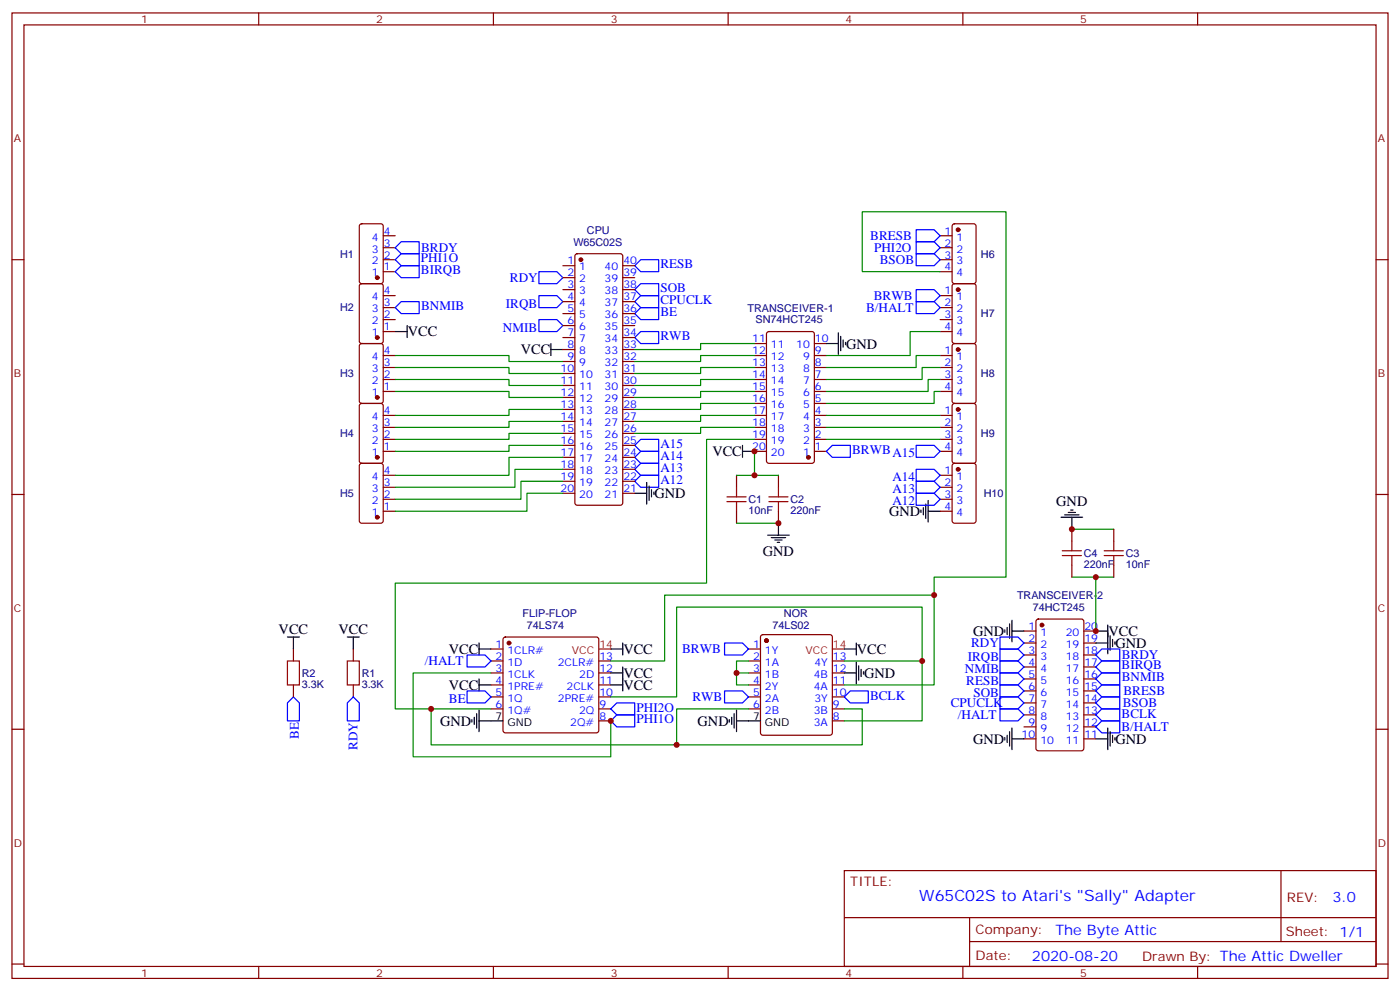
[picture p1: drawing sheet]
<svg xmlns="http://www.w3.org/2000/svg" width="412mm" height="292mm" viewBox="0 0 412 292" stroke-linecap="round" stroke-linejoin="round" font-family="sans-serif">
<g fill="none" stroke="#870000" stroke-width=".35">
<path d="M3.5 3.8h405.4v284.3h-405.4zM7.1 7.3h398.2v277.3h-398.2zM76.2 3.8v3.5M145.3 3.8v3.5M214.5 3.8v3.5M283.6 3.8v3.5M352.8 3.8v3.5M3.5 76.5h3.6M106.1 66.1l.4-.2h5.7l.6 .4 .1 16.5-.5 .7h-5.9l-.6-.4-.1-16.5zM112.9 76.5h3.5M112.9 73h3.5M112.9 69.4h3.5"/>
<path d="M165.8 78.2h3.5M169.6 74.9l.4-.2h12.7l.5 .2 .2 .5v72.7l-.2 .5-.5 .2h-12.7l-.5-.2-.2-.5v-72.7zM183.4 78.2h3.6M276.9 76.5h3.6M276.9 73h3.6M276.9 69.4h3.6M280.7 66.1l.5-.2h5.6l.7 .4v16.5l-.4 .7h-5.9l-.7-.4v-16.5zM405.3 76.5h3.6M106.1 83.7l.4-.2h5.7l.6 .5 .1 16.5-.5 .6-5.9 .1-.6-.5-.1-16.5zM112.9 97.6h3.5M112.9 94.1h3.5M112.9 90.6h3.5"/>
<path d="M112.9 87.1h3.5M112.9 80h3.5M165.8 81.8h3.5M165.8 85.3h3.5M165.8 88.8h3.5M165.8 92.4h3.5M165.8 95.9h3.5M165.8 99.4h3.5M183.4 81.8h3.6M183.4 85.3h3.6M183.4 88.8h3.6M183.4 92.4h3.6"/>
<path d="M183.4 95.9h3.6M183.4 99.4h3.6M226 97.9l.5-.3h12.7l.6 .5 .1 37.6-.5 .7-12.9 .1-.7-.5v-37.6zM276.9 97.6h3.6M276.9 94.1h3.6M276.9 90.6h3.6M276.9 87.1h3.6M276.9 80h3.6M280.7 83.7l.5-.2h5.6l.7 .5v16.5l-.4 .6-5.9 .1-.7-.5v-16.5zM106.1 119l.4-.2h5.7l.6 .4 .1 16.5-.5 .7-5.9 .1-.6-.5-.1-16.5zM106.1 101.4l.4-.2h5.7l.6 .4 .1 16.5-.5 .7h-5.9l-.6-.4-.1-16.5zM112.9 115.3h3.5"/>
<path d="M112.9 111.8h3.5M112.9 108.2h3.5M112.9 104.7h3.5M165.8 102.9h3.5M165.8 106.5h3.5M165.8 110h3.5M165.8 113.5h3.5M165.8 117.1h3.5M183.4 102.9h3.6M183.4 106.5h3.6M183.4 110h3.6M183.4 113.5h3.6"/>
<path d="M183.4 117.1h3.6M222.2 115.3h3.6M222.2 111.8h3.6M222.2 108.2h3.6M222.2 104.7h3.6M222.2 118.8h3.6M222.2 101.2h3.6M239.9 115.3h3.5M239.9 111.8h3.5M239.9 108.2h3.5M239.9 104.7h3.5M239.9 118.8h3.5"/>
<path d="M239.9 101.2h3.5M276.9 115.3h3.6M276.9 111.8h3.6M276.9 108.2h3.6M276.9 104.7h3.6M280.7 119l.5-.2h5.6l.7 .4v16.5l-.4 .7-5.9 .1-.7-.5v-16.5zM280.7 101.4l.5-.2h5.6l.7 .4v16.5l-.4 .7h-5.9l-.7-.4v-16.5zM106.1 136.7l.4-.2h5.7l.6 .4 .1 16.5-.5 .6-5.9 .1-.6-.5-.1-16.4zM112.9 140h3.5M112.9 132.9h3.5M112.9 129.4h3.5M112.9 125.9h3.5"/>
<path d="M112.9 122.3h3.5M165.8 120.6h3.5M165.8 124.1h3.5M165.8 127.6h3.5M165.8 131.2h3.5M165.8 134.7h3.5M165.8 138.2h3.5M183.4 120.6h3.6M183.4 124.1h3.6M183.4 127.6h3.6M183.4 131.2h3.6M183.4 134.7h3.6"/>
<path d="M183.4 138.2h3.6M217 140v3.5M222.2 132.9h3.6M222.2 129.4h3.6M222.2 125.9h3.6M222.2 122.3h3.6M229.3 140v3.5M239.9 132.9h3.5M239.9 129.4h3.5M239.9 125.9h3.5M239.9 122.3h3.5M276.9 140h3.6"/>
<path d="M276.9 132.9h3.6M276.9 129.4h3.6M276.9 125.9h3.6M276.9 122.3h3.6M280.7 136.7l.5-.2h5.6l.7 .4v16.5l-.4 .6-5.9 .1-.7-.5v-16.4zM3.5 145.6h3.6M112.9 150.6h3.5M112.9 147h3.5M112.9 143.5h3.5M165.8 141.7h3.5M165.8 145.3h3.5M183.4 141.7h3.6"/>
<path d="M183.4 145.3h3.6M217 150.6v3.5M229.3 150.6v3.5M276.9 150.6h3.6M276.9 147h3.6M276.9 143.5h3.6M315.7 155.9v3.5M328.1 155.9v3.5M405.3 145.6h3.6M315.7 166.4v3.6M328.1 166.4v3.6M86.4 191.1v3.6"/>
<path d="M104.1 191.1v3.6M144.6 191.1h3.6M144.6 194.7h3.6M144.6 198.2h3.6M148.4 187.8l.5-.2h26.8l.5 .2 .2 .5v26.8l-.2 .5-.5 .2h-26.8l-.5-.2-.2-.5v-26.8zM176.4 194.7h3.5M176.4 198.2h3.5M220.5 191.1h3.5M220.5 194.7h3.5M220.5 198.2h3.5M224.2 187.1l.5-.2h19.8l.5 .2 .2 .5v28.2l-.3 .5-.4 .2h-19.8l-.5-.2-.2-.5v-28.2zM245.2 194.7h3.5"/>
<path d="M245.2 198.2h3.5M301.6 185.8h3.6M301.6 189.4h3.6M301.6 192.9h3.6M301.6 196.4h3.6M301.6 200h3.6M305.4 182.5l.5-.2h12.7l.6 .4 .1 37.7-.5 .7h-12.9l-.7-.4v-37.7zM319.3 185.8h3.5M319.3 189.4h3.5M319.3 192.9h3.5M319.3 196.4h3.5M319.3 200h3.5"/>
<path d="M3.5 214.8h3.6M86.4 201.7v3.5M104.1 201.7v3.5M144.6 201.7h3.6M144.6 205.2h3.6M144.6 208.8h3.6M176.4 201.7h3.5M176.4 205.2h3.5M176.4 208.8h3.5M176.4 212.3h3.5M220.5 201.7h3.5M220.5 205.2h3.5"/>
<path d="M220.5 208.8h3.5M245.2 201.7h3.5M245.2 205.2h3.5M245.2 208.8h3.5M245.2 212.3h3.5M301.6 203.5h3.6M301.6 207h3.6M301.6 210.5h3.6M301.6 214.1h3.6M301.6 217.6h3.6M319.3 203.5h3.5M319.3 207h3.5"/>
<path d="M319.3 210.5h3.5M319.3 214.1h3.5M319.3 217.6h3.5M405.3 214.8h3.6M248.7 256.4h156.6v28.2h-156.6zM377.3 256.4v20.9M248.7 270.2h156.5M285.6 277.3h119.6M285.6 270.2v14.2M3.5 283.9h3.6M76.2 284.6v3.5M145.3 284.6v3.5"/>
<path d="M214.5 284.6v3.5M283.6 284.6v3.5M352.8 284.6v3.5M405.3 283.9h3.6"/>
</g>
<g fill="none" stroke="#a10000" stroke-width=".35">
<path d="M214.1 146.3h5.7M214.1 147.7h5.7M217 143.5v2.8M217 147.7v2.9M226.5 146.3h5.6M226.5 147.7h5.6M229.3 143.5v2.8M229.3 147.7v2.9M315.7 159.4v2.8M328.1 159.4v2.8M312.9 163.6h5.7M312.9 162.2h5.7"/>
<path d="M315.7 163.6v2.8M325.3 163.6h5.6M325.3 162.2h5.6M328.1 163.6v2.8M84.7 194.7h3.5v7h-3.5zM102.3 194.7h3.5v7h-3.5z"/>
</g>
<g fill="#870000" stroke="#870000" stroke-width=".35">
<circle cx="111.1" cy="152.3" r=".53"/>
<circle cx="111.1" cy="134.7" r=".53"/>
<circle cx="111.1" cy="117.1" r=".53"/>
<circle cx="111.1" cy="99.4" r=".53"/>
<circle cx="111.1" cy="81.8" r=".53"/>
<circle cx="282.2" cy="138.2" r=".53"/>
<circle cx="282.2" cy="120.6" r=".53"/>
<circle cx="282.2" cy="102.9" r=".53"/>
<circle cx="282.2" cy="85.3" r=".53"/>
<circle cx="282.2" cy="67.7" r=".53"/>
<circle cx="238.1" cy="134.7" r=".53"/>
<circle cx="171.1" cy="76.5" r=".53"/>
<circle cx="306.9" cy="184.1" r=".53"/>
<circle cx="225.8" cy="188.7" r=".53"/>
<circle cx="149.9" cy="189.4" r=".53"/>
</g>
<g fill="none" stroke="#00f" stroke-width=".35">
<path d="M116.4 73l1.8-1.8h5.3v3.5h-5.3zM116.4 76.5l1.8-1.8h5.3v3.5h-5.3zM187 78.2l1.7-1.7h5.3v3.5h-5.3zM269.9 67.7h5.3l1.7 1.7-1.7 1.8h-5.3zM269.9 71.2h5.3l1.7 1.8-1.7 1.7h-5.3zM269.9 74.7h5.3l1.7 1.8-1.7 1.7h-5.3zM116.4 80l1.8-1.8h5.3v3.6h-5.3zM116.4 90.6l1.8-1.8h5.3v3.6h-5.3zM158.7 80h5.3l1.8 1.8-1.8 1.7h-5.3zM158.7 94.1h5.3l1.8 1.8-1.8 1.7h-5.3zM158.7 87.1h5.3l1.8 1.7-1.8 1.8h-5.3zM187 85.3l1.7-1.8h5.3v3.6h-5.3z"/>
<path d="M187 88.8l1.7-1.7h5.3v3.5h-5.3zM187 92.4l1.7-1.8h5.3v3.5h-5.3zM187 99.4l1.7-1.8h5.3v3.6h-5.3zM269.9 88.8h5.3l1.7 1.8-1.7 1.8h-5.3zM269.9 85.3h5.3l1.7 1.8-1.7 1.7h-5.3zM187 131.2l1.7-1.8h5.3v3.5h-5.3zM187 134.7l1.7-1.8h5.3v3.6h-5.3zM188.7 136.5h5.3v3.5h-5.3l-1.7-1.8zM243.4 132.9l1.8-1.7h5.3v3.5h-5.3zM269.9 138.2h5.3l1.7 1.8-1.7 1.7h-5.3zM269.9 131.2h5.3l1.7 1.7-1.7 1.8h-5.3zM187 141.7l1.7-1.7h5.3v3.5h-5.3z"/>
<path d="M269.9 145.3h5.3l1.7 1.7-1.7 1.8h-5.3zM269.9 141.7h5.3l1.7 1.8-1.7 1.8h-5.3zM137.6 192.9h5.3l1.7 1.8-1.7 1.7h-5.3zM213.4 189.4h5.3l1.8 1.7-1.8 1.8h-5.3zM294.6 187.6h5.3l1.7 1.8-1.7 1.7h-5.3zM294.6 191.1h5.3l1.7 1.8-1.7 1.8h-5.3zM294.6 194.7h5.3l1.7 1.7-1.7 1.8h-5.3zM294.6 198.2h5.3l1.7 1.8-1.7 1.7h-5.3zM322.8 192.9l1.8-1.8h5.2v3.6h-5.2zM322.8 196.4l1.8-1.7h5.2v3.5h-5.2zM322.8 200l1.8-1.8h5.2v3.5h-5.2zM86.4 205.2l1.8 1.8v5.3h-3.5v-5.3z"/>
<path d="M102.3 207l1.8-1.8 1.7 1.8v5.3h-3.5zM137.6 203.5h5.3l1.7 1.7-1.7 1.8h-5.3zM179.9 212.3l1.8-1.8h5.3v3.6h-5.3zM181.7 207h5.3v3.5h-5.3l-1.8-1.7zM213.4 203.5h5.3l1.8 1.7-1.8 1.8h-5.3zM250.5 203.5h5.3v3.5h-5.3l-1.8-1.8zM294.6 201.7h5.3l1.7 1.8-1.7 1.7h-5.3zM294.6 208.8h5.3l1.7 1.7-1.7 1.8h-5.3zM294.6 205.2h5.3l1.7 1.8-1.7 1.8h-5.3zM322.8 214.1l1.8-1.8h5.2v3.5h-5.2zM322.8 203.5l1.8-1.8h5.2v3.5h-5.2zM322.8 207l1.8-1.8h5.2v3.6h-5.2z"/>
<path d="M322.8 210.5l1.8-1.7h5.2v3.5h-5.2z"/>
</g>
<g fill="none" stroke="#000" stroke-width=".35">
<path d="M116.4 97.6h3.5M119.9 95.9v3.5M246.9 98v6.4M247.6 99.1v4.2M162.3 102.9h3.5M162.3 101.2v3.5M243.4 101.2h3.5M248.4 100.1v2.1M249.1 100.8v.7M218.7 132.9h3.5M218.7 131.2v3.5M187 145.3h3.5"/>
<path d="M190.5 142.1v6.3M191.2 143.2v4.2M191.9 144.2v2.1M192.6 144.9v.7M226.1 157.6h6.4M227.2 158.3h4.2M228.2 159h2.2M229 159.7h.7M229.3 154.1v3.5M271.3 150.2v.7M272 149.5v2.1M272.7 148.4v4.3"/>
<path d="M273.4 150.6h3.5M273.4 147.4v6.3M312.6 152.3h6.3M313.6 151.6h4.3M314.7 150.9h2.1M315.4 150.2h.7M315.7 152.3v3.6M84.7 187.6h3.5M86.4 187.6v3.5M102.3 187.6h3.5M104.1 187.6v3.5M141.1 191.1h3.5"/>
<path d="M141.1 189.4v3.5M141.1 200v3.5M179.9 198.2h3.5M179.9 191.1h3.5M183.4 189.4v3.5M183.4 196.4v7.1M248.7 198.2h3.5M248.7 191.1h3.5M252.2 189.4v3.5M252.2 195v6.4M252.9 196.1v4.2M253.6 197.1v2.1"/>
<path d="M254.4 197.8v.7M296 185.5v.7M296.7 184.8v2.1M297.4 183.7v4.3M298.1 185.8h3.5M298.1 182.7v6.3M322.8 185.8h3.5M322.8 189.4h3.5M326.3 184.1v8.4M327 187.3v4.2M327.7 188.3v2.1M328.4 189v.7"/>
<path d="M139 211.9v.8M139.7 211.2v2.2M140.4 210.2v4.2M141.1 212.3h7.1M141.1 201.7h3.5M141.1 209.1v6.4M179.9 201.7h3.5M214.8 211.9v.8M215.5 211.2v2.2M216.3 210.2v4.2M217 212.3h7M217 209.1v6.4"/>
<path d="M296 217.2v.7M296.7 216.5v2.2M297.4 215.5v4.2M298.1 214.4v6.4M298.1 217.6h3.5M322.8 217.6h3.5M326.3 214.4v6.4M327 215.5v4.2M327.7 216.5v2.2M328.4 217.2v.7"/>
</g>
<g fill="none" stroke="#008700" stroke-width=".35">
<path d="M276.9 97.6h-8.8v7.1h-24.7M276.9 80h-22.9v-17.6h42.3v107.6h-21.1v5.3M116.4 104.7h33.5v1.8h15.9M116.4 108.2h33.5v1.8h15.9M116.4 111.8h33.5v1.7h15.9M116.4 115.3h33.5v1.8h15.9M222.2 118.8h-15.8v1.8h-19.4M222.2 115.3h-15.8v1.8h-19.4M222.2 111.8h-15.8v1.7h-19.4M222.2 108.2h-15.8v1.8h-19.4M222.2 104.7h-15.8v1.8h-19.4M222.2 101.2h-15.8v1.7h-19.4"/>
<path d="M276.9 115.3h-1.7v3.5h-31.8M276.9 111.8h-3.5v3.5h-30M276.9 108.2h-5.3v3.6h-28.2M276.9 104.7h-7v3.5h-26.5M165.8 120.6h-15.9v1.7h-33.5M165.8 124.1h-15.9v1.8h-33.5M165.8 127.6h-15.9v1.8h-33.5M165.8 131.2h-15.9v1.7h-33.5M165.8 134.7h-15.9v5.3h-33.5M165.8 138.2h-14.1v5.3h-35.3M217 140h12.3M222.2 125.9h-15.8v1.7h-19.4"/>
<path d="M222.2 122.3h-15.8v1.8h-19.4M222.2 129.4h-14.1v42.3h-91.7v37.1h10.6M222.2 132.9v7.1M243.4 129.4h33.5M243.4 125.9h33.5M243.4 122.3h33.5M165.8 141.7h-12.3v5.3h-37.1M165.8 145.3h-10.6v5.3h-38.8M217 154.1h12.3M315.7 155.9h12.4M315.7 170h12.4M322.8 170v15.8"/>
<path d="M144.6 198.2h-22.9v24.7h58.2v-10.6M179.9 194.7h15.9v-19.4h79.4v26.4h-26.5M217 198.2h3.5M220.5 194.7h-3.5v7h3.5M248.7 194.7h22.9v-15.9h-72.3v26.4h-19.4M271.6 194.7v17.6h-22.9M144.6 208.8h-17.6v10.6h72.3v-10.6h21.2M248.7 208.8h5.3v10.6h-54.7"/>
</g>
<path d="M176.4 191.1h3.5M245.2 191.1h3.5" fill="none" stroke="#f00" stroke-width=".35"/>
<g fill="#c00">
<circle cx="275.2" cy="175.3" r=".88"/>
<circle cx="322.8" cy="185.8" r=".88"/>
<circle cx="271.6" cy="194.7" r=".88"/>
<circle cx="179.9" cy="212.3" r=".88"/>
<circle cx="217" cy="198.2" r=".88"/>
<circle cx="199.3" cy="219.4" r=".88"/>
<circle cx="222.3" cy="140" r=".88"/>
<circle cx="222.3" cy="132.9" r=".88"/>
<circle cx="229.3" cy="154.1" r=".88"/>
<circle cx="127" cy="208.8" r=".88"/>
<circle cx="322.8" cy="170" r=".88"/>
<circle cx="315.7" cy="155.9" r=".88"/>
</g>
<text font-size="4.6" fill="#00f" x="270.8" y="265.4">W65C02S to Atari's &quot;Sally&quot; Adapter</text>
<g font-size="4.2">
<text x="120.1" y="99.1">VCC</text>
<text x="153.4" y="104.4">VCC</text>
<text x="249.2" y="102.7">GND</text>
<text x="209.8" y="134.3">VCC</text>
<text x="192.8" y="146.7">GND</text>
<text x="311.1" y="149.1">GND</text>
<text x="261.9" y="152">GND</text>
<text x="224.7" y="163.7">GND</text>
<text x="82.1" y="186.6">VCC</text>
<text x="99.7" y="186.6">VCC</text>
<text x="286.6" y="187.3">GND</text>
<text x="326.5" y="187.3">VCC</text>
<text x="328.6" y="190.8">GND</text>
<text x="132.2" y="192.5">VCC</text>
<text x="183.6" y="192.5">VCC</text>
<text x="252.4" y="192.5">VCC</text>
<text x="132.2" y="203.1">VCC</text>
<text x="183.6" y="203.1">VCC</text>
<text x="183.6" y="199.6">VCC</text>
<text x="254.5" y="199.6">GND</text>
<text x="129.6" y="213.7">GND</text>
<text x="205.5" y="213.7">GND</text>
<text x="286.6" y="219">GND</text>
<text x="328.6" y="219">GND</text>
</g>
<g font-size="4.2" fill="#00f">
<text x="392.5" y="265.7">3.0</text>
<text x="310.9" y="275.2">The Byte Attic</text>
<text x="304" y="283">2020-08-20</text>
</g>
<g font-size="3.9" fill="#00f">
<text x="256.3" y="70.7">BRESB</text>
<text x="124" y="77.2">PHI1O</text>
<text x="124.1" y="74.2">BRDY</text>
<text x="257.5" y="74.2">PHI2O</text>
<text x="259.2" y="77.8">BSOB</text>
<text x="124" y="80.7">BIRQB</text>
<text x="150.2" y="83">RDY</text>
<text x="194.6" y="79.1">RESB</text>
<text x="194.6" y="86.1">SOB</text>
<text x="194.6" y="89.7">CPUCLK</text>
<text x="257.4" y="88.3">BRWB</text>
<text x="124.1" y="91.3">BNMIB</text>
<text x="149" y="90.6">IRQB</text>
<text x="194.6" y="93.2">BE</text>
<text x="255.1" y="91.9">B/HALT</text>
<text x="148.1" y="97.6">NMIB</text>
<text x="194.6" y="100.2">RWB</text>
<text x="194.6" y="132">A15</text>
<text x="194.6" y="135.5">A14</text>
<text x="251" y="133.8">BRWBA15</text>
<text x="194.6" y="139">A13</text>
<text x="194.6" y="142.6">A12</text>
<text x="262.9" y="141.6">A14</text>
<text x="262.9" y="148.7">A12</text>
<text x="262.9" y="145.2">A13</text>
<text x="286" y="190.6">RDY</text>
<text x="125.2" y="195.9">/HALT</text>
<text x="200.9" y="192.4">BRWB</text>
<text x="285.1" y="194.7">IRQB</text>
<text x="330.4" y="197.1">BIRQB</text>
<text x="330.4" y="194.1">BRDY</text>
<text x="284.2" y="198.2">NMIB</text>
<text x="284.6" y="201.6">RESB</text>
<text x="330.4" y="200.7">BNMIB</text>
<text x="132.2" y="206.9">BE</text>
<text x="187.5" y="209.6">PHI2O</text>
<text x="204" y="206.5">RWB</text>
<text x="256.3" y="206.1">BCLK</text>
<text x="280.1" y="208.3">CPUCLK</text>
<text x="286.7" y="205.1">SOB</text>
<text x="330.7" y="208.2">BSOB</text>
<text x="330.9" y="204.7">BRESB</text>
<text x="187.5" y="213">PHI1O</text>
<text x="282.1" y="211.8">/HALT</text>
<text x="330.4" y="215.3">B/HALT</text>
<text x="330.4" y="211.4">BCLK</text>
<text x="88.1" y="217.6" transform="rotate(-90 88.1 217.6)">BE</text>
<text x="105.3" y="220.8" transform="rotate(-90 105.3 220.8)">RDY</text>
</g>
<g font-size="3.9" fill="#800">
<text x="250.5" y="261">TITLE:</text>
<text x="379.1" y="265.7">REV:</text>
<text x="287.4" y="275.2">Company:</text>
<text x="378.7" y="275.8">Sheet: 1/1</text>
<text x="287.4" y="282.9">Date:</text>
<text x="336.4" y="282.9">Drawn By: The Attic Dweller</text>
</g>
<g font-size="3.2" fill="#800">
<text x="41.6" y="6.8">1</text>
<text x="110.8" y="6.8">2</text>
<text x="179.9" y="6.8">3</text>
<text x="249.1" y="6.8">4</text>
<text x="318.2" y="6.8">5</text>
<text x="4.1" y="41.9">A</text>
<text x="405.9" y="41.9">A</text>
<text x="4.1" y="111.1">B</text>
<text x="405.9" y="111.1">B</text>
<text x="4.1" y="180.2">C</text>
<text x="405.9" y="180.2">C</text>
<text x="4.1" y="249.3">D</text>
<text x="405.9" y="249.3">D</text>
<text x="41.6" y="287.6">1</text>
<text x="110.8" y="287.6">2</text>
<text x="179.9" y="287.6">3</text>
<text x="249.1" y="287.6">4</text>
<text x="318.2" y="287.6">5</text>
</g>
<g font-size="3.2" fill="#00f">
<text x="109.6" y="70.8">4</text>
<text x="113.1" y="69.1">4</text>
<text x="278.3" y="69.1">1</text>
<text x="281.8" y="70.8">1</text>
<text x="109.6" y="77.9">2</text>
<text x="109.6" y="74.4">3</text>
<text x="113.1" y="76.1">2</text>
<text x="113.1" y="72.6">3</text>
<text x="167.1" y="77.9">1</text>
<text x="183.6" y="77.9">40</text>
<text x="278.3" y="72.6">2</text>
<text x="278.3" y="76.1">3</text>
<text x="281.8" y="74.4">2</text>
<text x="281.8" y="77.9">3</text>
<text x="109.6" y="81.4">1</text>
<text x="113.1" y="79.7">1</text>
<text x="167.1" y="81.4">2</text>
<text x="170.6" y="79.7">1</text>
<text x="170.6" y="83.2">2</text>
<text x="178.1" y="83.2">39</text>
<text x="178.1" y="79.7">40</text>
<text x="183.6" y="81.4">39</text>
<text x="278.3" y="79.7">4</text>
<text x="281.8" y="81.4">4</text>
<text x="109.6" y="88.5">4</text>
<text x="113.1" y="86.7">4</text>
<text x="167.1" y="84.9">3</text>
<text x="167.1" y="88.5">4</text>
<text x="170.6" y="86.7">3</text>
<text x="178.1" y="86.7">38</text>
<text x="183.6" y="88.5">37</text>
<text x="183.6" y="84.9">38</text>
<text x="278.3" y="86.7">1</text>
<text x="281.8" y="88.5">1</text>
<text x="109.6" y="95.5">2</text>
<text x="109.6" y="92">3</text>
<text x="113.1" y="93.8">2</text>
<text x="113.1" y="90.2">3</text>
<text x="167.1" y="92">5</text>
<text x="167.1" y="95.5">6</text>
<text x="170.6" y="90.2">4</text>
<text x="170.6" y="93.8">5</text>
<text x="178.1" y="93.8">36</text>
<text x="178.1" y="90.2">37</text>
<text x="183.6" y="95.5">35</text>
<text x="183.6" y="92">36</text>
<text x="278.3" y="90.2">2</text>
<text x="278.3" y="93.8">3</text>
<text x="281.8" y="92">2</text>
<text x="281.8" y="95.5">3</text>
<text x="109.6" y="99.1">1</text>
<text x="113.1" y="97.3">1</text>
<text x="167.1" y="99.1">7</text>
<text x="170.6" y="97.3">6</text>
<text x="170.6" y="100.8">7</text>
<text x="178.1" y="100.8">34</text>
<text x="178.1" y="97.3">35</text>
<text x="183.6" y="99.1">34</text>
<text x="221.6" y="100.8">11</text>
<text x="240.1" y="100.8">10</text>
<text x="278.3" y="97.3">4</text>
<text x="281.8" y="99.1">4</text>
<text x="109.6" y="106.1">4</text>
<text x="113.1" y="107.9">3</text>
<text x="113.1" y="104.4">4</text>
<text x="167.1" y="102.6">8</text>
<text x="167.1" y="106.1">9</text>
<text x="170.6" y="104.4">8</text>
<text x="170.6" y="107.9">9</text>
<text x="178.1" y="107.9">32</text>
<text x="178.1" y="104.4">33</text>
<text x="183.6" y="106.1">32</text>
<text x="183.6" y="102.6">33</text>
<text x="221.6" y="104.4">12</text>
<text x="221.6" y="107.9">13</text>
<text x="227.1" y="102.6">11</text>
<text x="227.1" y="106.1">12</text>
<text x="234.6" y="102.6">10</text>
<text x="236.6" y="106.1">9</text>
<text x="240.1" y="107.9">8</text>
<text x="240.1" y="104.4">9</text>
<text x="278.3" y="104.4">1</text>
<text x="278.3" y="107.9">2</text>
<text x="281.8" y="106.1">1</text>
<text x="109.6" y="113.2">2</text>
<text x="109.6" y="109.6">3</text>
<text x="113.1" y="111.4">2</text>
<text x="165.1" y="109.6">10</text>
<text x="165.1" y="113.2">11</text>
<text x="170.6" y="111.4">10</text>
<text x="178.1" y="111.4">31</text>
<text x="183.6" y="113.2">30</text>
<text x="183.6" y="109.6">31</text>
<text x="221.6" y="111.4">14</text>
<text x="227.1" y="109.6">13</text>
<text x="227.1" y="113.2">14</text>
<text x="236.6" y="113.2">7</text>
<text x="236.6" y="109.6">8</text>
<text x="240.1" y="111.4">7</text>
<text x="278.3" y="111.4">3</text>
<text x="281.8" y="109.6">2</text>
<text x="281.8" y="113.2">3</text>
<text x="109.6" y="116.7">1</text>
<text x="113.1" y="114.9">1</text>
<text x="165.1" y="116.7">12</text>
<text x="170.6" y="114.9">11</text>
<text x="170.6" y="118.5">12</text>
<text x="178.1" y="118.5">29</text>
<text x="178.1" y="114.9">30</text>
<text x="183.6" y="116.7">29</text>
<text x="221.6" y="114.9">15</text>
<text x="221.6" y="118.5">16</text>
<text x="227.1" y="116.7">15</text>
<text x="236.6" y="116.7">6</text>
<text x="240.1" y="118.5">5</text>
<text x="240.1" y="114.9">6</text>
<text x="278.3" y="114.9">4</text>
<text x="281.8" y="116.7">4</text>
<text x="109.6" y="123.8">4</text>
<text x="113.1" y="125.5">3</text>
<text x="113.1" y="122">4</text>
<text x="165.1" y="120.2">13</text>
<text x="165.1" y="123.8">14</text>
<text x="170.6" y="122">13</text>
<text x="170.6" y="125.5">14</text>
<text x="178.1" y="125.5">27</text>
<text x="178.1" y="122">28</text>
<text x="183.6" y="123.8">27</text>
<text x="183.6" y="120.2">28</text>
<text x="221.6" y="122">17</text>
<text x="221.6" y="125.5">18</text>
<text x="227.1" y="120.2">16</text>
<text x="227.1" y="123.8">17</text>
<text x="236.6" y="123.8">4</text>
<text x="236.6" y="120.2">5</text>
<text x="240.1" y="125.5">3</text>
<text x="240.1" y="122">4</text>
<text x="278.3" y="122">1</text>
<text x="278.3" y="125.5">2</text>
<text x="281.8" y="123.8">1</text>
<text x="109.6" y="130.8">2</text>
<text x="109.6" y="127.3">3</text>
<text x="113.1" y="129">2</text>
<text x="165.1" y="127.3">15</text>
<text x="165.1" y="130.8">16</text>
<text x="170.6" y="129">15</text>
<text x="178.1" y="129">26</text>
<text x="183.6" y="130.8">25</text>
<text x="183.6" y="127.3">26</text>
<text x="221.6" y="129">19</text>
<text x="227.1" y="127.3">18</text>
<text x="227.1" y="130.8">19</text>
<text x="236.6" y="130.8">2</text>
<text x="236.6" y="127.3">3</text>
<text x="240.1" y="129">2</text>
<text x="278.3" y="129">3</text>
<text x="281.8" y="127.3">2</text>
<text x="281.8" y="130.8">3</text>
<text x="109.6" y="134.3">1</text>
<text x="113.1" y="132.6">1</text>
<text x="165.1" y="134.3">17</text>
<text x="165.1" y="137.9">18</text>
<text x="170.6" y="132.6">16</text>
<text x="170.6" y="136.1">17</text>
<text x="178.1" y="136.1">24</text>
<text x="178.1" y="132.6">25</text>
<text x="183.6" y="137.9">23</text>
<text x="183.6" y="134.3">24</text>
<text x="221.6" y="132.6">20</text>
<text x="227.1" y="134.3">20</text>
<text x="236.6" y="134.3">1</text>
<text x="240.1" y="132.6">1</text>
<text x="278.3" y="132.6">4</text>
<text x="281.8" y="134.3">4</text>
<text x="109.6" y="141.4">4</text>
<text x="113.1" y="143.2">3</text>
<text x="113.1" y="139.6">4</text>
<text x="165.1" y="141.4">19</text>
<text x="170.6" y="139.6">18</text>
<text x="170.6" y="143.2">19</text>
<text x="178.1" y="143.2">22</text>
<text x="178.1" y="139.6">23</text>
<text x="183.6" y="141.4">22</text>
<text x="278.3" y="139.6">1</text>
<text x="278.3" y="143.2">2</text>
<text x="281.8" y="141.4">1</text>
<text x="109.6" y="148.4">2</text>
<text x="109.6" y="144.9">3</text>
<text x="113.1" y="146.7">2</text>
<text x="165.1" y="144.9">20</text>
<text x="170.6" y="146.7">20</text>
<text x="178.1" y="146.7">21</text>
<text x="183.6" y="144.9">21</text>
<text x="278.3" y="146.7">3</text>
<text x="281.8" y="144.9">2</text>
<text x="281.8" y="148.4">3</text>
<text x="109.6" y="152">1</text>
<text x="113.1" y="150.2">1</text>
<text x="278.3" y="150.2">4</text>
<text x="281.8" y="152">4</text>
<text x="303" y="185.5">1</text>
<text x="319.4" y="185.5">20</text>
<text x="146" y="190.8">1</text>
<text x="221.8" y="190.8">1</text>
<text x="303" y="189">2</text>
<text x="306.5" y="187.3">1</text>
<text x="306.5" y="190.8">2</text>
<text x="313.9" y="190.8">19</text>
<text x="313.9" y="187.3">20</text>
<text x="319.4" y="189">19</text>
<text x="146" y="194.3">2</text>
<text x="146" y="197.8">3</text>
<text x="149.5" y="192.5">1CLR#</text>
<text x="149.5" y="196.1">1D</text>
<text x="164.3" y="196.1">2CLR#</text>
<text x="176.6" y="197.8">12</text>
<text x="176.6" y="194.3">13</text>
<text x="221.8" y="194.3">2</text>
<text x="221.8" y="197.8">3</text>
<text x="225.3" y="192.5">1Y</text>
<text x="225.3" y="196.1">1A</text>
<text x="239.9" y="196.1">4Y</text>
<text x="245.4" y="197.8">12</text>
<text x="245.4" y="194.3">13</text>
<text x="303" y="192.5">3</text>
<text x="303" y="196.1">4</text>
<text x="306.5" y="194.3">3</text>
<text x="306.5" y="197.8">4</text>
<text x="313.9" y="197.8">17</text>
<text x="313.9" y="194.3">18</text>
<text x="319.4" y="196.1">17</text>
<text x="319.4" y="192.5">18</text>
<text x="146" y="201.4">4</text>
<text x="149.5" y="199.6">1CLK</text>
<text x="149.5" y="203.1">1PRE#</text>
<text x="166.9" y="203.1">2CLK</text>
<text x="170.6" y="199.6">2D</text>
<text x="176.6" y="201.4">11</text>
<text x="221.8" y="201.4">4</text>
<text x="225.3" y="199.6">1B</text>
<text x="225.3" y="203.1">2Y</text>
<text x="239.7" y="199.6">4B</text>
<text x="239.7" y="203.1">4A</text>
<text x="245.4" y="201.4">11</text>
<text x="303" y="199.6">5</text>
<text x="303" y="203.1">6</text>
<text x="306.5" y="201.4">5</text>
<text x="313.9" y="201.4">16</text>
<text x="319.4" y="203.1">15</text>
<text x="319.4" y="199.6">16</text>
<text x="146" y="204.9">5</text>
<text x="146" y="208.4">6</text>
<text x="149.5" y="206.7">1Q</text>
<text x="164.3" y="206.7">2PRE#</text>
<text x="176.6" y="208.4">9</text>
<text x="176.6" y="204.9">10</text>
<text x="221.8" y="204.9">5</text>
<text x="221.8" y="208.4">6</text>
<text x="225.3" y="206.7">2A</text>
<text x="239.9" y="206.7">3Y</text>
<text x="245.4" y="208.4">9</text>
<text x="245.4" y="204.9">10</text>
<text x="303" y="206.7">7</text>
<text x="306.5" y="204.9">6</text>
<text x="306.5" y="208.4">7</text>
<text x="313.9" y="208.4">14</text>
<text x="313.9" y="204.9">15</text>
<text x="319.4" y="206.7">14</text>
<text x="149.5" y="210.2">1Q#</text>
<text x="168" y="213.7">2Q#</text>
<text x="170.6" y="210.2">2Q</text>
<text x="176.6" y="211.9">8</text>
<text x="225.3" y="210.2">2B</text>
<text x="239.7" y="210.2">3B</text>
<text x="239.7" y="213.7">3A</text>
<text x="245.4" y="211.9">8</text>
<text x="303" y="210.2">8</text>
<text x="303" y="213.7">9</text>
<text x="306.5" y="211.9">8</text>
<text x="306.5" y="215.5">9</text>
<text x="313.9" y="215.5">12</text>
<text x="313.9" y="211.9">13</text>
<text x="319.4" y="213.7">12</text>
<text x="319.4" y="210.2">13</text>
<text x="300.9" y="217.2">10</text>
<text x="306.5" y="219">10</text>
<text x="313.9" y="219">11</text>
<text x="319.4" y="217.2">11</text>
</g>
<g font-size="3.2" fill="#000080">
<text x="172.9" y="68.8">CPU</text>
<text x="100.2" y="75.9">H1</text>
<text x="168.9" y="72.3">W65C02S</text>
<text x="288.9" y="75.9">H6</text>
<text x="100.2" y="91.7">H2</text>
<text x="220.2" y="91.7">TRANSCEIVER-1</text>
<text x="222.6" y="95.3">SN74HCT245</text>
<text x="288.9" y="93.5">H7</text>
<text x="100.2" y="111.1">H3</text>
<text x="288.9" y="111.1">H8</text>
<text x="100.2" y="128.8">H4</text>
<text x="288.9" y="128.8">H9</text>
<text x="100.2" y="146.4">H5</text>
<text x="220.5" y="148.2">C1</text>
<text x="232.8" y="148.2">C2</text>
<text x="289.8" y="146.4">H10</text>
<text x="220.5" y="151.4">10nF</text>
<text x="232.8" y="151.4">220nF</text>
<text x="319.3" y="167.3">220nF</text>
<text x="319.3" y="164.1">C4</text>
<text x="331.6" y="167.3">10nF</text>
<text x="331.6" y="164.1">C3</text>
<text x="299.6" y="176.4">TRANSCEIVER-2</text>
<text x="304.2" y="179.9">74HCT245</text>
<text x="154" y="181.7">FLIP-FLOP</text>
<text x="155.2" y="185.3">74LS74</text>
<text x="227.5" y="185.3">74LS02</text>
<text x="230.9" y="181.7">NOR</text>
<text x="88.9" y="202.5">3.3K</text>
<text x="88.9" y="199.3">R2</text>
<text x="106.5" y="202.5">3.3K</text>
<text x="106.5" y="199.3">R1</text>
</g>
<g font-size="3.2" fill="#f00">
<text x="176.6" y="190.8">14</text>
<text x="245.4" y="190.8">14</text>
<text x="168.5" y="192.5">VCC</text>
<text x="237.3" y="192.5">VCC</text>
</g>
<g font-size="3.2">
<text x="146" y="211.9">7</text>
<text x="149.5" y="213.7">GND</text>
<text x="221.8" y="211.9">7</text>
<text x="225.3" y="213.7">GND</text>
</g>
</svg>
